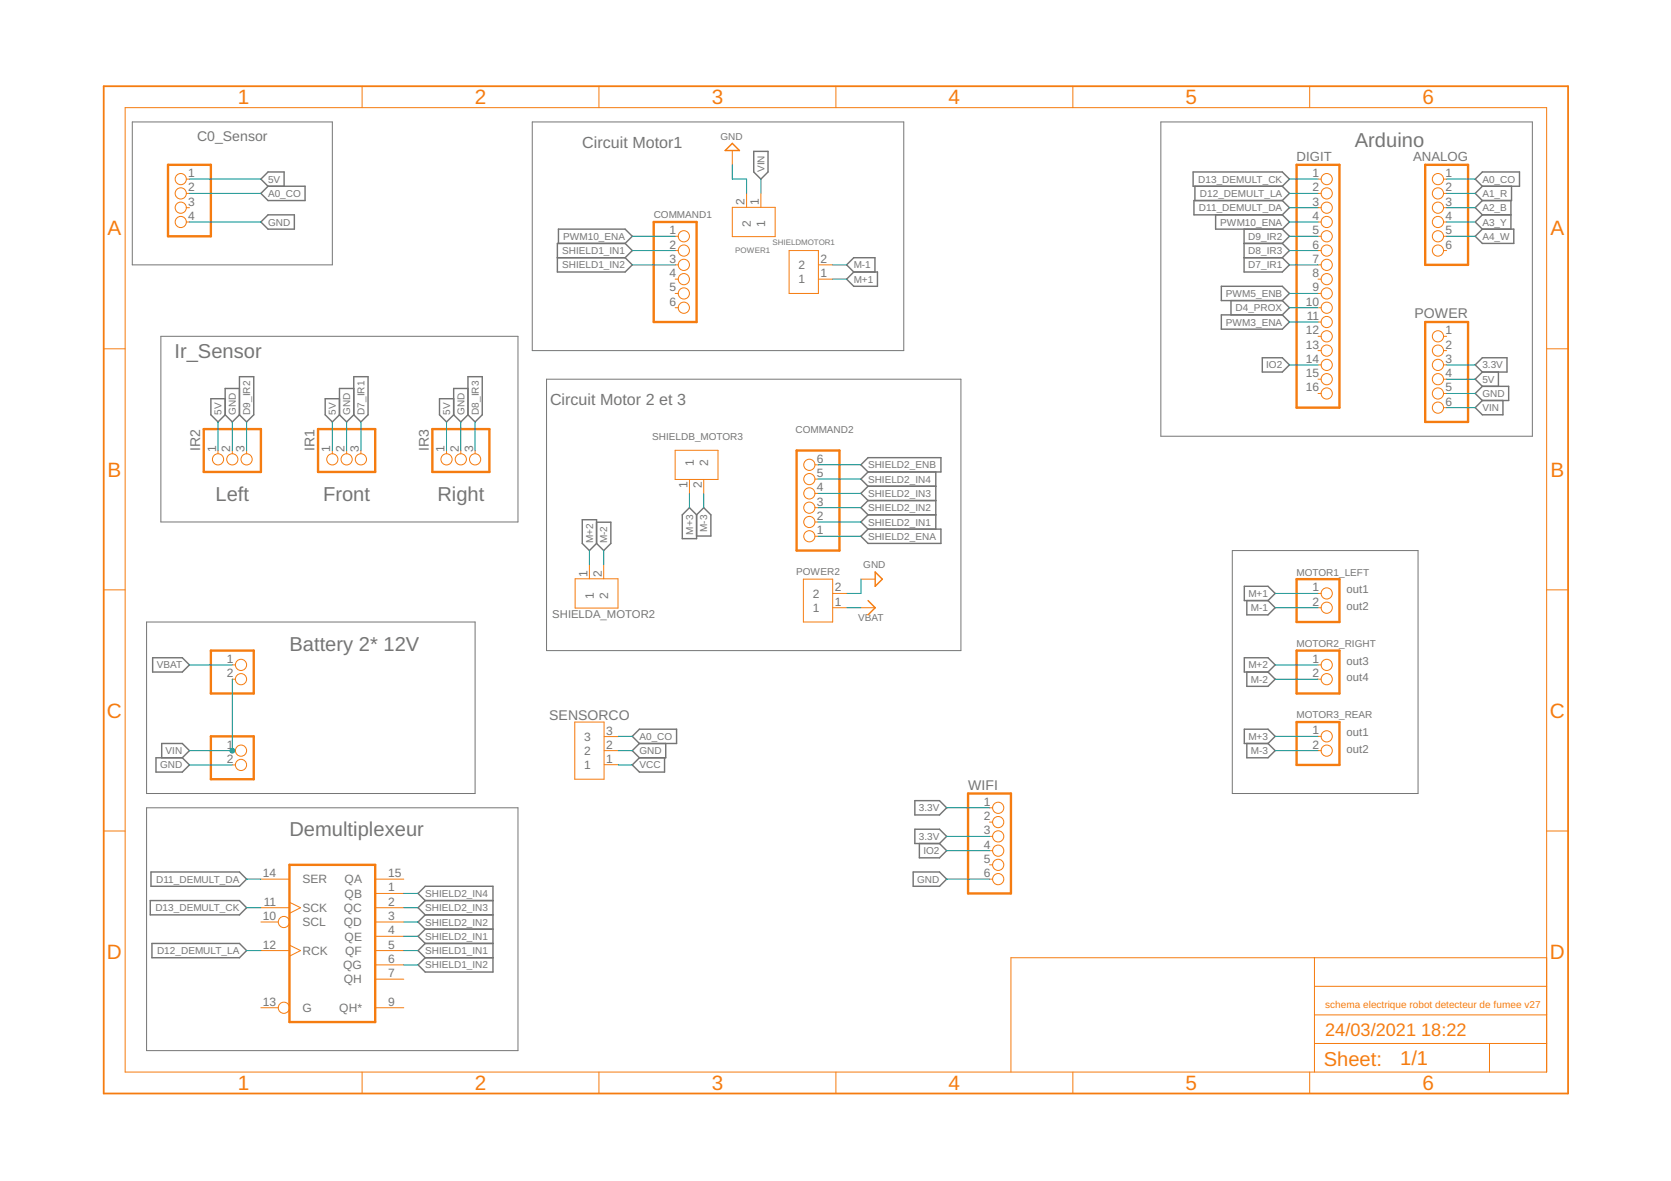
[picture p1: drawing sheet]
<svg xmlns="http://www.w3.org/2000/svg" width="297mm" height="210mm" viewBox="0 0 297 210" stroke-linecap="round" stroke-linejoin="round" font-family="sans-serif">
<path d="M23.5 21.7h35.6v25.4h-35.6zM94.6 21.7h66.1v40.6h-66.1zM206.4 21.7h66v55.8h-66zM28.6 59.8h63.5v33h-63.5zM97.2 67.4h73.6v48.2h-73.6zM219.1 97.9h33v43.1h-33zM26.1 110.6h58.4v30.4h-58.4zM26.1 143.6h66v43.1h-66z" fill="none" stroke="#757575" stroke-width=".18"/>
<g fill="none" stroke="#757575" stroke-width=".25">
<path d="M46.4 34.4l1.2-1.3h6.6v2.5h-6.6zM46.4 39.5l1.2-1.3h4.7v2.5h-4.7zM47.6 33.1l-1.2-1.3 1.2-1.2h2.9v2.5M134 26.9h2.5v3.7l-1.2 1.2-1.3-1.2zM212.1 30.6h15.8l1.3 1.2-1.3 1.3h-15.8zM212.4 33.1v2.5M216.1 38.2v2.5h11.8M227.9 35.6h-15.7v2.6h15.7M227.9 33.1l1.3 1.3-1.3 1.2M227.9 35.6l1.3 1.3-1.3 1.3M227.9 38.2l1.3 1.3-1.3 1.2M262.2 31.8l1.3-1.2h6.6v2.5h-6.6z"/>
<path d="M263.5 38.2h5.1M263.5 33.1l-1.3 1.3 1.3 1.2M263.5 35.6l-1.3 1.3 1.3 1.3M263.5 38.2l-1.3 1.3 1.3 1.2M268.6 35.6v5.1M268.7 33.1v2.5h-5.2M99.1 45.8h12M99.3 43.3v-2.6h11.8l1.3 1.3-1.3 1.3M111.1 43.3h-12v5h12l1.3-1.2-1.3-1.3M111.1 43.3l1.3 1.2-1.3 1.3M151.8 48.3l-1.3-1.2 1.3-1.3h3.7v2.5M151.8 48.3h4.2v2.6h-4.2l-1.3-1.3z"/>
<path d="M217.1 50.9h10.8l1.3 1.3-1.3 1.2h-10.8zM217.1 56h10.8l1.3 1.2-1.3 1.3h-10.8zM218.8 53.4v2.6M221.1 43.3h6.8M221.1 45.8h6.8M221.1 40.7v7.6h6.8l1.3-1.2-1.3-1.3M227.9 43.3l1.3 1.2-1.3 1.3M227.9 40.7l1.3 1.3-1.3 1.3M227.9 53.4l1.3 1.3-1.3 1.3M262.2 42l1.3-1.3h5.6v2.6h-5.6zM40 73.7l1.3 1.3 1.3-1.3M40 70.9h-2.5v2.8l1.3 1.3 1.2-1.3"/>
<path d="M42.6 67h2.5v6.7l-1.3 1.3-1.2-1.3zM42.6 69h-2.6v4.7M60.3 73.7l1.3 1.3 1.3-1.3M60.3 70.9h-2.5v2.8l1.3 1.3 1.2-1.3M62.9 67h2.5v6.7l-1.2 1.3-1.3-1.3zM62.9 69h-2.6v4.7M80.6 73.7l1.3 1.3 1.3-1.3M80.6 70.9h-2.5v2.8l1.3 1.3 1.2-1.3M83.2 67h2.5v6.7l-1.2 1.3-1.3-1.3zM83.2 69h-2.6v4.7M224.4 63.6h3.5l1.3 1.3-1.3 1.2h-3.5zM262.2 64.9l1.3-1.3h4.4v2.5h-4.4z"/>
<path d="M263.5 68.7l-1.3 1.2 1.3 1.3M263.5 68.7h4.7v2.5h-4.7M263.5 66.1l-1.3 1.3 1.3 1.3M263.5 71.2l-1.3 1.3 1.3 1.2h3.7v-2.5M266.4 66.1v2.6M103.5 92.4h2.5v4.2l-1.2 1.3-1.3-1.3zM106 92.8h2.6v3.8l-1.3 1.3-1.3-1.3M121.3 91.5l1.3-1.3 1.2 1.3v4.2h-2.5zM123.8 91.5l1.3-1.3 1.3 1.3v3.8h-2.6M153 82.6l1.3-1.3h13v2.6h-13zM154.3 89l-1.3 1.2 1.3 1.3M154.3 91.5l-1.3 1.3 1.3 1.2"/>
<path d="M154.3 83.9l-1.3 1.3 1.3 1.2M154.3 89h12M154.3 91.5h12M154.3 94h13v2.6h-13l-1.3-1.3zM154.3 86.4l-1.3 1.3 1.3 1.3M154.3 86.4h12M166.3 83.9v10.1M27.1 116.9h5.3l1.3 1.3-1.3 1.2h-5.3zM221.2 116.9h4.2l1.3 1.3-1.3 1.2h-4.2zM221.2 104.2h4.2l1.3 1.3-1.3 1.2h-4.2zM221.6 106.7v2.6h3.8l1.3-1.3-1.3-1.3M221.6 119.4v2.6h3.8l1.3-1.3-1.3-1.3"/>
<path d="M27.7 134.7h4.7l1.3 1.3-1.3 1.2h-4.7zM28.7 134.7v-2.6h3.7l1.3 1.3-1.3 1.3M112.4 130.9l1.3-1.3h6.6v2.5h-6.6zM113.7 134.7l-1.3 1.3 1.3 1.2h4.4v-2.5M113.7 132.1l-1.3 1.3 1.3 1.3M118.3 132.1v2.6h-4.6M221.2 129.6h4.2l1.3 1.3-1.3 1.2h-4.2zM221.6 132.1v2.6h3.8l1.3-1.3-1.3-1.3M26.8 155h15.8l1.2 1.3-1.2 1.2h-15.8zM162.3 155h4.7l1.3 1.3-1.3 1.2h-4.7zM162.6 142.3h4.4l1.3 1.3-1.3 1.2h-4.4zM162.6 147.4h4.4l1.3 1.3-1.3 1.2h-4.4z"/>
<path d="M163.4 149.9v2.6h3.6l1.3-1.3-1.3-1.3M26.7 160.1h15.9l1.2 1.2-1.2 1.3h-15.9zM27 167.7h15.6l1.2 1.3-1.2 1.2h-15.6zM75.6 160.1l-1.3-1.3 1.3-1.3h12v15.3h-12l-1.3-1.3 1.3-1.3M75.6 170.2h12M75.6 167.7h12M75.6 162.6l-1.3 1.3 1.3 1.2M75.6 162.6h12M75.6 165.1h12M75.6 165.1l-1.3 1.3 1.3 1.3M75.6 160.1l-1.3 1.2 1.3 1.3M75.6 160.1h12"/>
<path d="M75.6 167.7l-1.3 1.3 1.3 1.2"/>
</g>
<g fill="none" stroke="#f57c10" stroke-width=".18">
<path d="M22.2 19.1h252.7v171.4h-252.7zM64.4 15.3v3.8M106.5 15.3v3.8M148.6 15.3v3.8M190.7 15.3v3.8M232.8 15.3v3.8M33.1 31.8h.6M33.1 34.4h.6M33.1 36.9h.6M33.1 39.5h.6M130.2 36.9h7.6v5.2h-7.6zM130.2 26.8v2.5"/>
<path d="M132.7 34.3v2.6M135.3 34.3v2.6M234.3 31.8h.6M234.3 34.4h.6M234.3 36.9h.6M234.3 39.5h.6M256.6 31.8h.6M256.6 34.4h.6M256.6 36.9h.6M256.6 39.5h.6M120 42h.6M120 44.5h.6"/>
<path d="M120 47.1h.6M120 49.6h.6M120 52.2h.6M120 54.7h.6M140.3 44.5h5.2v7.7h-5.2zM145.5 47.1h2.5M145.5 49.6h2.5M234.3 42h.6M234.3 44.5h.6M234.3 47.1h.6M234.3 49.6h.6M234.3 52.2h.6"/>
<path d="M234.3 54.7h.6M234.3 57.2h.6M234.3 59.8h.6M256.6 42h.6M256.6 44.5h.6M256.6 59.8h.6M18.4 62h3.8M234.3 62.3h.6M234.3 64.9h.6M234.3 67.4h.6M234.3 69.9h.6M256.6 62.3h.6"/>
<path d="M256.6 64.9h.6M256.6 67.4h.6M256.6 69.9h.6M256.6 72.5h.6M274.9 62h3.8M38.8 80.1v.5M41.3 80.1v.5M43.8 80.1v.5M59.1 80.1v.5M61.6 80.1v.5M64.2 80.1v.5M79.4 80.1v.5"/>
<path d="M81.9 80.1v.5M84.5 80.1v.5M120 80h7.6v5.2h-7.6zM122.6 85.2v2.6M125.1 85.2v2.6M144.9 95.3h.5M144.9 92.8h.5M144.9 90.2h.5M144.9 87.7h.5M144.9 85.2h.5M144.9 82.6h.5M18.4 104.8h3.8"/>
<path d="M41.3 118.2h.5M102.2 102.9h7.7v5.2h-7.7zM104.8 100.3v2.6M107.3 100.3v2.6M142.8 102.9h5.2v7.7h-5.2zM148 108h2.6M148 105.5h2.6M153 102.9h2.6M153 108h2.6M234.3 108h.6M234.3 105.5h.6M234.3 118.2h.6"/>
<path d="M274.9 104.8h3.8M41.3 120.7h.5M41.3 133.4h.5M41.3 136h.5M102.2 128.3h5.2v10.2h-5.2zM107.4 133.4h2.5M107.4 135.9h2.5M107.4 130.9h2.5M234.3 120.7h.6M234.3 133.4h.6M234.3 130.9h.6M18.4 147.7h3.8"/>
<path d="M46.4 156.3h5.1M66.7 158.8h5.1M66.7 156.3h5.1M175.9 156.3h.5M175.9 143.6h.5M175.9 146.1h.5M175.9 148.7h.5M175.9 151.2h.5M175.9 153.7h.5M274.9 147.7h3.8M46.4 161.3h5.1M46.4 163.9h3.1"/>
<path d="M46.4 169h5.1M46.4 179.1h3.1M51.5 160.4l1.9 .9-1.9 1M51.5 168l1.9 1-1.9 .9M66.7 161.3h5.1M66.7 163.9h5.1M66.7 166.4h5.1M66.7 169h5.1M66.7 171.5h5.1M66.7 174h5.1M66.7 179.1h5.1M233.7 170.2v20.3"/>
<path d="M233.7 175.3h41.2M274.9 170.2h-95.2v20.3M64.4 190.5v3.9M106.5 190.5v3.9M148.6 190.5v3.9M190.7 190.5v3.9M232.8 190.5v3.9M233.7 185.5h41.2M233.7 180.4h41.2M264.8 185.5v5"/>
<circle cx="32.1" cy="34.4" r=".99"/>
<circle cx="32.1" cy="31.8" r=".99"/>
<circle cx="32.1" cy="39.5" r=".99"/>
<circle cx="32.1" cy="36.9" r=".99"/>
<circle cx="235.8" cy="34.4" r=".99"/>
<circle cx="235.8" cy="36.9" r=".99"/>
<circle cx="235.8" cy="39.5" r=".99"/>
<circle cx="235.8" cy="31.8" r=".99"/>
<circle cx="255.6" cy="36.9" r=".99"/>
<circle cx="255.6" cy="31.8" r=".99"/>
<circle cx="255.6" cy="34.4" r=".99"/>
<circle cx="255.6" cy="39.5" r=".99"/>
<circle cx="121.6" cy="42" r=".99"/>
<circle cx="121.6" cy="44.5" r=".99"/>
<circle cx="121.6" cy="54.7" r=".99"/>
<circle cx="121.6" cy="49.6" r=".99"/>
<circle cx="121.6" cy="52.2" r=".99"/>
<circle cx="121.6" cy="47.1" r=".99"/>
<circle cx="235.8" cy="42" r=".99"/>
<circle cx="235.8" cy="44.5" r=".99"/>
<circle cx="235.8" cy="52.2" r=".99"/>
<circle cx="235.8" cy="57.2" r=".99"/>
<circle cx="235.8" cy="49.6" r=".99"/>
<circle cx="235.8" cy="47.1" r=".99"/>
<circle cx="235.8" cy="54.7" r=".99"/>
<circle cx="235.8" cy="59.8" r=".99"/>
<circle cx="255.6" cy="42" r=".99"/>
<circle cx="255.6" cy="59.8" r=".99"/>
<circle cx="255.6" cy="44.5" r=".99"/>
<circle cx="235.8" cy="64.9" r=".99"/>
<circle cx="235.8" cy="67.4" r=".99"/>
<circle cx="235.8" cy="62.3" r=".99"/>
<circle cx="235.8" cy="69.9" r=".99"/>
<circle cx="255.6" cy="62.3" r=".99"/>
<circle cx="255.6" cy="69.9" r=".99"/>
<circle cx="255.6" cy="67.4" r=".99"/>
<circle cx="255.6" cy="64.9" r=".99"/>
<circle cx="255.6" cy="72.5" r=".99"/>
<circle cx="38.8" cy="81.6" r=".99"/>
<circle cx="41.3" cy="81.6" r=".99"/>
<circle cx="43.8" cy="81.6" r=".99"/>
<circle cx="59.1" cy="81.6" r=".99"/>
<circle cx="61.6" cy="81.6" r=".99"/>
<circle cx="64.2" cy="81.6" r=".99"/>
<circle cx="79.4" cy="81.6" r=".99"/>
<circle cx="81.9" cy="81.6" r=".99"/>
<circle cx="84.5" cy="81.6" r=".99"/>
<circle cx="143.9" cy="92.8" r=".99"/>
<circle cx="143.9" cy="95.3" r=".99"/>
<circle cx="143.9" cy="87.7" r=".99"/>
<circle cx="143.9" cy="90.2" r=".99"/>
<circle cx="143.9" cy="82.6" r=".99"/>
<circle cx="143.9" cy="85.2" r=".99"/>
<circle cx="42.8" cy="118.2" r=".99"/>
<circle cx="235.8" cy="105.5" r=".99"/>
<circle cx="235.8" cy="118.2" r=".99"/>
<circle cx="235.8" cy="108" r=".99"/>
<circle cx="42.8" cy="120.7" r=".99"/>
<circle cx="42.8" cy="133.4" r=".99"/>
<circle cx="42.8" cy="136" r=".99"/>
<circle cx="235.8" cy="130.9" r=".99"/>
<circle cx="235.8" cy="120.7" r=".99"/>
<circle cx="235.8" cy="133.4" r=".99"/>
<circle cx="177.4" cy="148.7" r=".99"/>
<circle cx="177.4" cy="143.6" r=".99"/>
<circle cx="177.4" cy="156.3" r=".99"/>
<circle cx="177.4" cy="153.7" r=".99"/>
<circle cx="177.4" cy="146.1" r=".99"/>
<circle cx="177.4" cy="151.2" r=".99"/>
<circle cx="50.5" cy="163.9" r=".99"/>
<circle cx="50.5" cy="179.1" r=".99"/>
</g>
<path d="M18.4 15.3h260.3v179.1h-260.3z" fill="none" stroke="#f57c10" stroke-width=".32"/>
<g fill="none" stroke="#f57c10" stroke-width=".42">
<path d="M29.9 29.3h7.6v12.7h-7.6zM116.2 39.5h7.6v17.7h-7.6zM230.5 29.3h7.6v43.2h-7.6zM253.3 29.3h7.7v17.8h-7.7zM253.3 57.2h7.7v17.8h-7.7zM36.2 76.3h10.2v7.6h-10.2zM56.5 76.3h10.2v7.6h-10.2zM76.9 76.3h10.1v7.6h-10.1zM141.6 80.1h7.6v17.8h-7.6zM37.5 115.6h7.6v7.7h-7.6zM230.5 102.9h7.6v7.7h-7.6zM230.5 115.6h7.6v7.7h-7.6z"/>
<path d="M37.5 130.9h7.6v7.6h-7.6zM230.5 128.3h7.6v7.7h-7.6zM51.5 153.7h15.2v28h-15.2zM172.1 141h7.6v17.8h-7.6z"/>
</g>
<path d="M130.2 25.5l1.2 1.3h-2.5zM154.3 106.7l1.3 1.3-1.3 1.3M155.6 101.7l1.2 1.2-1.2 1.3z" fill="none" stroke="#f57c10" stroke-width=".25"/>
<g fill="none" stroke="#009292" stroke-width=".18">
<path d="M33.7 34.4h12.7M33.7 31.8h12.7M33.7 39.5h12.7M130.2 29.3v2.5h2.5v2.5M257.2 31.8h5M229.2 44.5h5.1M229.2 42h5.1M229.2 47.1h5.1M38.8 75v5.1M41.3 75v5.1M43.8 75v5.1M59.1 75v5.1"/>
<path d="M61.6 75v5.1M64.2 75v5.1M79.4 75v5.1M81.9 75v5.1M84.5 75v5.1M257.2 69.9h5M257.2 67.4h5M257.2 72.5h5M153 102.9v2.6h-2.4M33.7 136h7.6M41.3 120.7v12.7h-7.6M109.9 133.4h2.5"/>
<path d="M112.4 130.9h-2.5M168.3 156.3h7.6"/>
</g>
<circle cx="41.3" cy="133.4" r=".51" fill="#009292"/>
<path d="M40.8 133.4a.51 .51 0 0 1 1 0 .51 .51 0 0 1-1 0zM40.8 133.4a.51 .51 0 0 0 1 0 .51 .51 0 0 0-1 0z" fill="#009292"/>
<g fill="none" stroke="#009292" stroke-width=".18">
<path d="M135.3 31.8v2.5M229.2 34.4h5.1M229.2 31.8h5.1M229.2 36.9h5.1M229.2 39.5h5.1M257.2 34.4h5M257.2 36.9h5M257.2 39.5h5M112.4 47.1h7.6M112.4 44.5h7.6M112.4 42h7.6M148 49.6h2.5"/>
<path d="M148 47.1h2.5M229.2 52.2h5.1M229.2 54.7h5.1M229.2 57.2h5.1M257.2 42h5M229.2 64.9h5.1M257.2 64.9h5M104.8 97.9v2.4M107.3 97.9v2.4M122.6 87.8v2.4M125.1 87.8v2.4M145.4 90.2h7.6"/>
<path d="M145.4 92.8h7.6M145.4 87.7h7.6M145.4 85.2h7.6M145.4 82.6h7.6M145.4 95.3h7.6M33.7 118.2h7.6M150.6 108h2.4M226.7 108h7.6M226.7 118.2h7.6M226.7 105.5h7.6M109.9 135.9l2.5 .1M226.7 120.7h7.6"/>
<path d="M226.7 130.9h7.6M226.7 133.4h7.6M43.8 156.3h2.6M71.8 158.8h2.5M168.3 143.6h7.6M168.3 148.7h7.6M168.3 151.2h7.6M43.8 169h2.6M43.8 161.3h2.6M71.8 169h2.5M71.8 163.9h2.5M71.8 166.4h2.5"/>
<path d="M71.8 161.3h2.5M71.8 171.5h2.5"/>
</g>
<g font-size="3.7" fill="#f57c10">
<text x="42.3" y="18.5">1</text>
<text x="84.4" y="18.5">2</text>
<text x="126.5" y="18.5">3</text>
<text x="168.6" y="18.5">4</text>
<text x="210.7" y="18.5">5</text>
<text x="252.9" y="18.5">6</text>
<text x="19.1" y="41.9">A</text>
<text x="275.6" y="41.9">A</text>
<text x="19.1" y="84.7">B</text>
<text x="275.6" y="84.7">B</text>
<text x="19" y="127.6">C</text>
<text x="275.5" y="127.6">C</text>
<text x="19" y="170.4">D</text>
<text x="275.5" y="170.4">D</text>
<text x="42.3" y="193.7">1</text>
<text x="84.4" y="193.7">2</text>
<text x="126.5" y="193.7">3</text>
<text x="168.6" y="193.7">4</text>
<text x="210.7" y="193.7">5</text>
<text x="252.9" y="193.7">6</text>
</g>
<g font-size="3.6" fill="#757575">
<text x="240.8" y="26.1">Arduino</text>
<text x="31" y="63.6">Ir_Sensor</text>
<text x="38.3" y="89">Left</text>
<text x="57.4" y="89">Front</text>
<text x="77.8" y="89">Right</text>
<text x="51.5" y="115.6">Battery 2* 12V</text>
<text x="51.5" y="148.6">Demultiplexeur</text>
</g>
<g font-size="3.6" fill="#f57c10">
<text x="235.3" y="189.4">Sheet:</text>
<text x="248.9" y="189.3">1/1</text>
</g>
<g font-size="3.2" fill="#f57c10">
<text x="235.6" y="184.2">24/03/2021</text>
<text x="252.6" y="184.2">18:22</text>
</g>
<g font-size="2.9" fill="#757575">
<text x="103.5" y="26.2">Circuit Motor1</text>
<text x="97.8" y="72">Circuit Motor 2 et 3</text>
</g>
<g font-size="2.5" fill="#757575">
<text x="35" y="25.1">C0_Sensor</text>
<text x="251.5" y="56.6">POWER</text>
<text x="35.6" y="80.2" transform="rotate(-90 35.6 80.2)">IR2</text>
<text x="55.9" y="80.2" transform="rotate(-90 55.9 80.2)">IR1</text>
<text x="76.2" y="80.2" transform="rotate(-90 76.2 80.2)">IR3</text>
<text x="97.6" y="127.9">SENSORCO</text>
<text x="172.1" y="140.4">WIFI</text>
</g>
<g font-size="2.3" fill="#757575">
<text x="230.5" y="28.7">DIGIT</text>
<text x="251.2" y="28.7">ANALOG</text>
</g>
<g font-size="2.1" fill="#757575">
<text x="33.5" y="31.5">1</text>
<text x="33.5" y="34">2</text>
<text x="233.3" y="31.5">1</text>
<text x="233.3" y="34">2</text>
<text x="257" y="31.5">1</text>
<text x="257" y="34">2</text>
<text x="33.5" y="36.6">3</text>
<text x="33.5" y="39.1">4</text>
<text x="119" y="41.6">1</text>
<text x="132.4" y="36.5" transform="rotate(-90 132.4 36.5)">2</text>
<text x="133.5" y="40.4" transform="rotate(-90 133.5 40.4)">2</text>
<text x="134.9" y="36.5" transform="rotate(-90 134.9 36.5)">1</text>
<text x="136" y="40.4" transform="rotate(-90 136 40.4)">1</text>
<text x="233.3" y="36.6">3</text>
<text x="233.3" y="39.1">4</text>
<text x="233.3" y="41.6">5</text>
<text x="257" y="36.6">3</text>
<text x="257" y="39.1">4</text>
<text x="257" y="41.6">5</text>
<text x="119" y="44.2">2</text>
<text x="119" y="46.7">3</text>
<text x="142" y="47.8">2</text>
<text x="145.8" y="46.7">2</text>
<text x="233.3" y="44.2">6</text>
<text x="233.3" y="46.7">7</text>
<text x="257" y="44.2">6</text>
<text x="119" y="49.3">4</text>
<text x="119" y="51.8">5</text>
<text x="142" y="50.4">1</text>
<text x="145.8" y="49.3">1</text>
<text x="233.3" y="49.3">8</text>
<text x="233.3" y="51.8">9</text>
<text x="119" y="54.3">6</text>
<text x="232.1" y="54.3">10</text>
<text x="232.1" y="59.4">12</text>
<text x="232.3" y="56.9">11</text>
<text x="257" y="59.4">1</text>
<text x="232.1" y="62">13</text>
<text x="232.1" y="64.5">14</text>
<text x="257" y="62">2</text>
<text x="257" y="64.5">3</text>
<text x="232.1" y="67">15</text>
<text x="232.1" y="69.6">16</text>
<text x="257" y="67">4</text>
<text x="257" y="69.6">5</text>
<text x="257" y="72.1">6</text>
<text x="38.4" y="80.3" transform="rotate(-90 38.4 80.3)">1</text>
<text x="40.9" y="80.3" transform="rotate(-90 40.9 80.3)">2</text>
<text x="43.5" y="80.3" transform="rotate(-90 43.5 80.3)">3</text>
<text x="58.7" y="80.3" transform="rotate(-90 58.7 80.3)">1</text>
<text x="61.3" y="80.3" transform="rotate(-90 61.3 80.3)">2</text>
<text x="63.8" y="80.3" transform="rotate(-90 63.8 80.3)">3</text>
<text x="79" y="80.3" transform="rotate(-90 79 80.3)">1</text>
<text x="81.6" y="80.3" transform="rotate(-90 81.6 80.3)">2</text>
<text x="84.1" y="80.3" transform="rotate(-90 84.1 80.3)">3</text>
<text x="123.3" y="82.9" transform="rotate(-90 123.3 82.9)">1</text>
<text x="125.9" y="82.9" transform="rotate(-90 125.9 82.9)">2</text>
<text x="145.2" y="82.3">6</text>
<text x="122.2" y="86.8" transform="rotate(-90 122.2 86.8)">1</text>
<text x="124.7" y="86.8" transform="rotate(-90 124.7 86.8)">2</text>
<text x="145.2" y="89.9">3</text>
<text x="145.2" y="87.3">4</text>
<text x="145.2" y="84.8">5</text>
<text x="145.2" y="95">1</text>
<text x="145.2" y="92.4">2</text>
<text x="104.4" y="102.5" transform="rotate(-90 104.4 102.5)">1</text>
<text x="105.5" y="106.4" transform="rotate(-90 105.5 106.4)">1</text>
<text x="107" y="102.5" transform="rotate(-90 107 102.5)">2</text>
<text x="108.1" y="106.4" transform="rotate(-90 108.1 106.4)">2</text>
<text x="144.5" y="106.2">2</text>
<text x="148.4" y="107.7">1</text>
<text x="148.4" y="105.1">2</text>
<text x="233.3" y="105.1">1</text>
<text x="233.3" y="107.7">2</text>
<text x="144.5" y="108.8">1</text>
<text x="40.3" y="117.8">1</text>
<text x="233.3" y="117.8">1</text>
<text x="40.3" y="120.4">2</text>
<text x="233.3" y="120.4">2</text>
<text x="103.9" y="131.7">3</text>
<text x="107.7" y="130.6">3</text>
<text x="233.3" y="130.5">1</text>
<text x="40.3" y="133.1">1</text>
<text x="40.3" y="135.6">2</text>
<text x="103.9" y="136.7">1</text>
<text x="103.9" y="134.2">2</text>
<text x="107.7" y="135.6">1</text>
<text x="107.7" y="133.1">2</text>
<text x="233.3" y="133.1">2</text>
<text x="174.9" y="143.2">1</text>
<text x="174.9" y="145.7">2</text>
<text x="174.9" y="148.3">3</text>
<text x="46.7" y="155.9">14</text>
<text x="69" y="155.9">15</text>
<text x="174.9" y="150.8">4</text>
<text x="174.9" y="153.4">5</text>
<text x="174.9" y="155.9">6</text>
<text x="46.9" y="161">11</text>
<text x="53.8" y="157">SER</text>
<text x="61.3" y="159.6">QB</text>
<text x="61.3" y="157">QA</text>
<text x="69" y="158.4">1</text>
<text x="69" y="161">2</text>
<text x="46.7" y="163.5">10</text>
<text x="53.8" y="164.6">SCL</text>
<text x="53.8" y="162.1">SCK</text>
<text x="61.1" y="162.1">QC</text>
<text x="61.1" y="164.6">QD</text>
<text x="61.3" y="167.2">QE</text>
<text x="69" y="163.5">3</text>
<text x="69" y="166.1">4</text>
<text x="46.7" y="168.6">12</text>
<text x="53.8" y="169.7">RCK</text>
<text x="61" y="172.3">QG</text>
<text x="61.4" y="169.7">QF</text>
<text x="69" y="168.6">5</text>
<text x="69" y="171.1">6</text>
<text x="69" y="173.7">7</text>
<text x="46.7" y="178.8">13</text>
<text x="53.8" y="179.9">G</text>
<text x="60.3" y="179.9">QH*</text>
<text x="61.1" y="174.8">QH</text>
<text x="69" y="178.8">9</text>
</g>
<g font-size="2" fill="#757575">
<text x="239.4" y="105.5">out1</text>
<text x="98.2" y="109.8">SHIELDA_MOTOR2</text>
<text x="239.4" y="108.4">out2</text>
<text x="239.4" y="118.2">out3</text>
<text x="239.4" y="121.1">out4</text>
<text x="239.4" y="130.9">out1</text>
<text x="239.4" y="133.8">out2</text>
</g>
<g font-size="1.8" fill="#757575">
<text x="128.1" y="24.9">GND</text>
<text x="47.6" y="35">A0_CO</text>
<text x="47.6" y="32.5">5V</text>
<text x="135.9" y="30.6" transform="rotate(-90 135.9 30.6)">VIN</text>
<text x="213" y="32.5">D13_DEMULT_CK</text>
<text x="213.3" y="35">D12_DEMULT_LA</text>
<text x="263.5" y="32.5">A0_CO</text>
<text x="263.5" y="35">A1_R</text>
<text x="47.6" y="40.1">GND</text>
<text x="116.2" y="38.8">COMMAND1</text>
<text x="213.1" y="37.5">D11_DEMULT_DA</text>
<text x="216.9" y="40.1">PWM10_ENA</text>
<text x="263.5" y="37.5">A2_B</text>
<text x="263.5" y="40.1">A3_Y</text>
<text x="99.9" y="45.2">SHIELD1_IN1</text>
<text x="99.9" y="47.7">SHIELD1_IN2</text>
<text x="100.1" y="42.6">PWM10_ENA</text>
<text x="151.8" y="47.7">M-1</text>
<text x="221.9" y="45.2">D8_IR3</text>
<text x="221.9" y="42.6">D9_IR2</text>
<text x="221.9" y="47.7">D7_IR1</text>
<text x="263.5" y="42.6">A4_W</text>
<text x="151.8" y="50.2">M+1</text>
<text x="217.9" y="52.8">PWM5_ENB</text>
<text x="217.9" y="57.9">PWM3_ENA</text>
<text x="219.6" y="55.3">D4_PROX</text>
<text x="225.1" y="65.5">IO2</text>
<text x="263.5" y="65.5">3.3V</text>
<text x="263.5" y="70.6">GND</text>
<text x="263.5" y="68">5V</text>
<text x="39.4" y="73.7" transform="rotate(-90 39.4 73.7)">5V</text>
<text x="41.9" y="73.7" transform="rotate(-90 41.9 73.7)">GND</text>
<text x="44.5" y="73.7" transform="rotate(-90 44.5 73.7)">D9_IR2</text>
<text x="59.7" y="73.7" transform="rotate(-90 59.7 73.7)">5V</text>
<text x="62.2" y="73.7" transform="rotate(-90 62.2 73.7)">GND</text>
<text x="64.8" y="73.7" transform="rotate(-90 64.8 73.7)">D7_IR1</text>
<text x="80" y="73.7" transform="rotate(-90 80 73.7)">5V</text>
<text x="82.6" y="73.7" transform="rotate(-90 82.6 73.7)">GND</text>
<text x="85.1" y="73.7" transform="rotate(-90 85.1 73.7)">D8_IR3</text>
<text x="141.4" y="76.9">COMMAND2</text>
<text x="263.5" y="73.1">VIN</text>
<text x="115.9" y="78.2">SHIELDB_MOTOR3</text>
<text x="154.3" y="83.3">SHIELD2_ENB</text>
<text x="154.3" y="88.3">SHIELD2_IN3</text>
<text x="154.3" y="85.8">SHIELD2_IN4</text>
<text x="123.2" y="95" transform="rotate(-90 123.2 95)">M+3</text>
<text x="125.7" y="94.6" transform="rotate(-90 125.7 94.6)">M-3</text>
<text x="154.3" y="90.9">SHIELD2_IN2</text>
<text x="154.3" y="93.4">SHIELD2_IN1</text>
<text x="154.3" y="96">SHIELD2_ENA</text>
<text x="105.4" y="96.6" transform="rotate(-90 105.4 96.6)">M+2</text>
<text x="108" y="96.6" transform="rotate(-90 108 96.6)">M-2</text>
<text x="153.5" y="101">GND</text>
<text x="141.5" y="102.1">POWER2</text>
<text x="221.9" y="106.1">M+1</text>
<text x="230.5" y="102.3">MOTOR1_LEFT</text>
<text x="152.6" y="110.3">VBAT</text>
<text x="222.4" y="108.6">M-1</text>
<text x="27.9" y="118.8">VBAT</text>
<text x="221.9" y="118.8">M+2</text>
<text x="230.5" y="115">MOTOR2_RIGHT</text>
<text x="222.4" y="121.3">M-2</text>
<text x="113.7" y="131.5">A0_CO</text>
<text x="221.9" y="131.5">M+3</text>
<text x="230.5" y="127.7">MOTOR3_REAR</text>
<text x="28.4" y="136.6">GND</text>
<text x="29.4" y="134">VIN</text>
<text x="113.7" y="134">GND</text>
<text x="113.7" y="136.6">VCC</text>
<text x="222.4" y="134">M-3</text>
<text x="163.3" y="144.2">3.3V</text>
<text x="163.3" y="149.3">3.3V</text>
<text x="164.1" y="151.8">IO2</text>
<text x="27.6" y="162">D13_DEMULT_CK</text>
<text x="27.7" y="156.9">D11_DEMULT_DA</text>
<text x="75.6" y="162">SHIELD2_IN3</text>
<text x="75.6" y="159.4">SHIELD2_IN4</text>
<text x="163" y="156.9">GND</text>
<text x="75.6" y="164.5">SHIELD2_IN2</text>
<text x="75.6" y="167.1">SHIELD2_IN1</text>
<text x="27.9" y="169.6">D12_DEMULT_LA</text>
<text x="75.6" y="169.6">SHIELD1_IN1</text>
<text x="75.6" y="172.1">SHIELD1_IN2</text>
</g>
<text font-size="1.8" fill="#f57c10" x="235.6" y="179.1">schema electrique robot detecteur de fumee v27</text>
<g font-size="1.4" fill="#757575">
<text x="130.7" y="45">POWER1</text>
<text x="137.3" y="43.6">SHIELDMOTOR1</text>
</g>
</svg>
